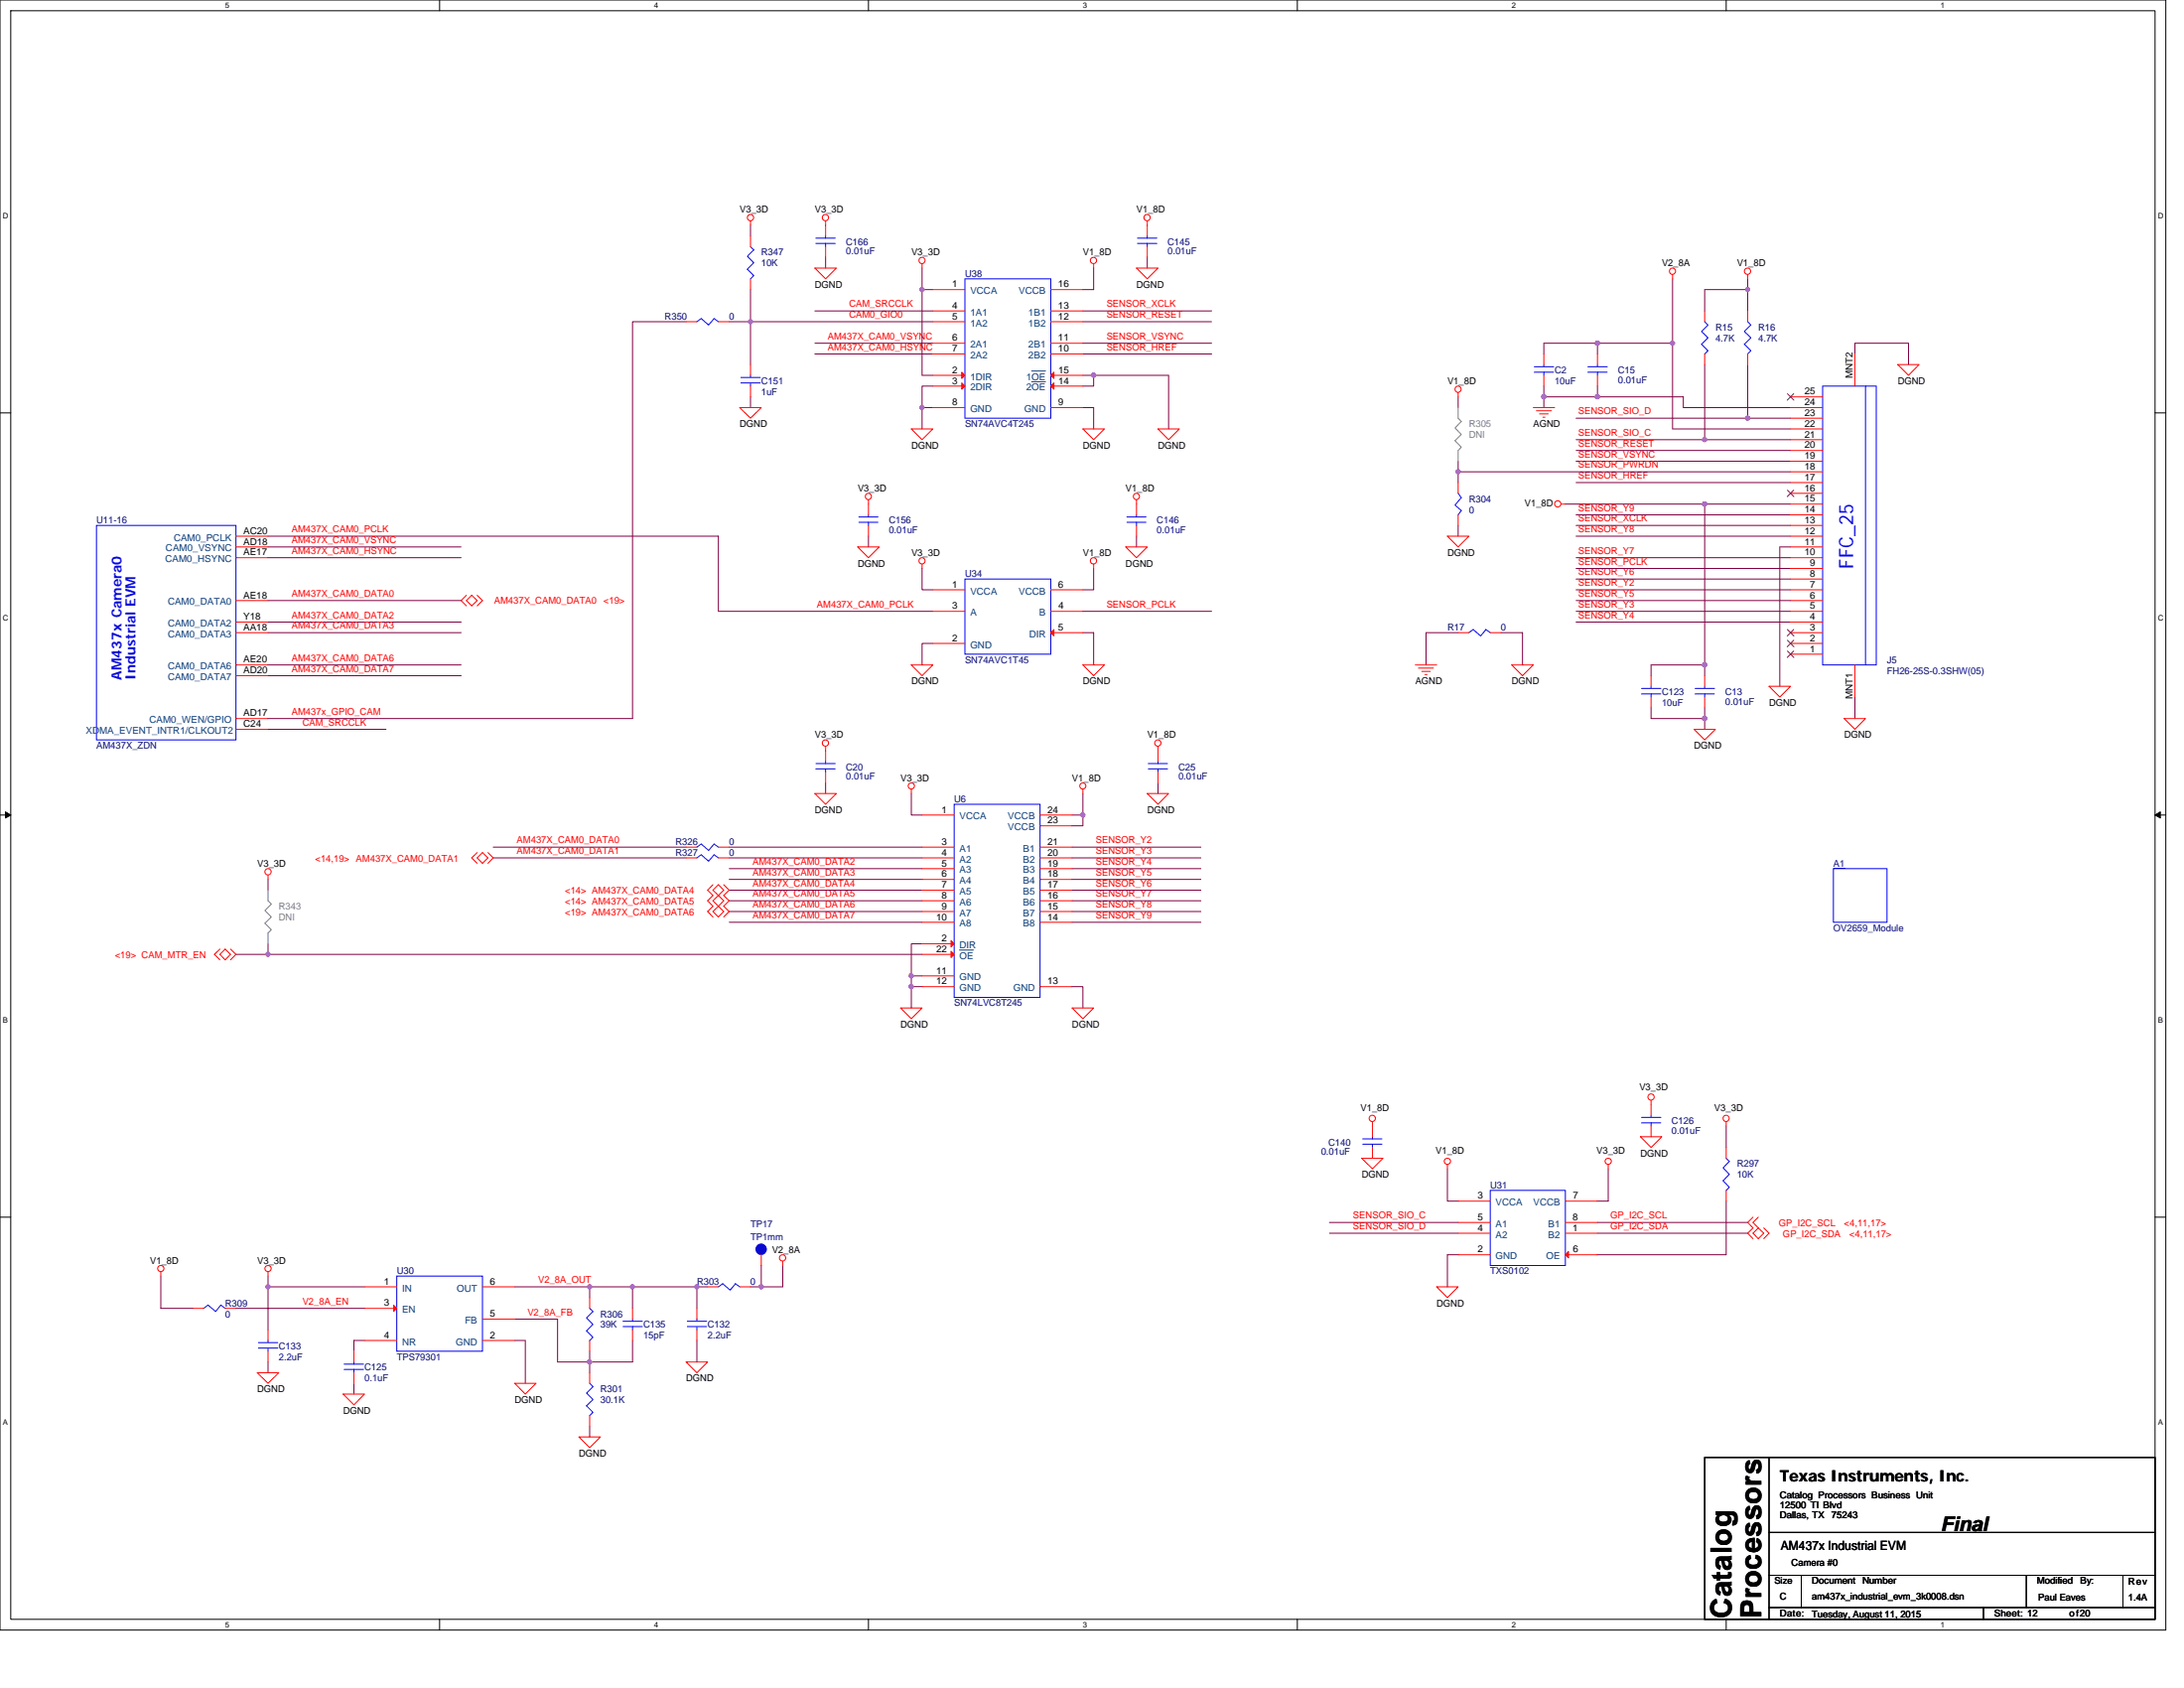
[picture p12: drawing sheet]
<svg xmlns="http://www.w3.org/2000/svg" width="279mm" height="216mm" viewBox="0 0 279 216" stroke-linecap="round" stroke-linejoin="round" font-family="sans-serif">
<path d="M0 0h277.1v208.5h-277.1zM1.4 1.4h274.3v205.7h-274.3z" fill="none" stroke="#000" stroke-width=".13"/>
<g fill="#fff">
<path d="M28.8 .1h.6v1.1h-.6z"/>
<path d="M28.8 207.3h.6v1.1h-.6z"/>
</g>
<path d="M56.2 0v1.4M56.2 207.1v1.4" fill="none" stroke="#000" stroke-width=".13"/>
<g fill="#fff">
<path d="M83.7 .1h.5v1.1h-.5z"/>
<path d="M83.7 207.3h.5v1.1h-.5z"/>
</g>
<path d="M111.1 0v1.4M111.1 207.1v1.4" fill="none" stroke="#000" stroke-width=".13"/>
<g fill="#fff">
<path d="M138.5 .1h.6v1.1h-.6z"/>
<path d="M138.5 207.3h.6v1.1h-.6z"/>
</g>
<path d="M166 0v1.4M166 207.1v1.4" fill="none" stroke="#000" stroke-width=".13"/>
<g fill="#fff">
<path d="M193.4 .1h.6v1.1h-.6z"/>
<path d="M193.4 207.3h.6v1.1h-.6z"/>
</g>
<path d="M220.8 0v1.4M220.8 207.1v1.4" fill="none" stroke="#000" stroke-width=".13"/>
<g fill="#fff">
<path d="M248.3 .1h.5v1.1h-.5z"/>
<path d="M248.3 207.3h.5v1.1h-.5z"/>
<path d="M.4 27.1h.7v1.1h-.7z"/>
<path d="M276.1 27.1h.7v1.1h-.7z"/>
<path d="M.4 78.5h.7v1.1h-.7z"/>
<path d="M276.1 78.5h.7v1.1h-.7z"/>
</g>
<path d="M0 52.8h1.4M275.7 52.8h1.4" fill="none" stroke="#000" stroke-width=".13"/>
<g fill="#fff">
<path d="M.4 130h.6v1.1h-.6z"/>
<path d="M276.1 130h.6v1.1h-.6z"/>
</g>
<path d="M0 104.2h1.4M275.7 104.2h1.4" fill="none" stroke="#000" stroke-width=".13"/>
<path d="M.7 103.8l.7 .4-.7 .4zM275.7 104.2l.7-.4v.8z" fill="#000" stroke="#000" stroke-width=".13"/>
<g fill="#fff">
<path d="M.4 181.4h.6v1.1h-.6z"/>
<path d="M276.1 181.4h.6v1.1h-.6z"/>
</g>
<path d="M0 155.7h1.4M275.7 155.7h1.4M218.1 186.4h57.6v20.7h-57.6zM226.3 186.4v20.6M226.3 196h49.4M226.3 201.5h49.4M226.3 205.6h49.4M230.4 201.5v4.1M253.7 205.6v1.4M259.2 201.5v4.1M271.6 201.5v4.1" fill="none" stroke="#000" stroke-width=".13"/>
<g fill="none" stroke="#800040" stroke-width=".13">
<path d="M96 37v4.1M96 28.8v1.4M104.2 39.8h15.1M105.6 32.9v1.4M118 34.3v2.7h1.3M118 37v11h1.3M138.5 39.8h16.5M139.9 34.3v2.7h-1.4M146.8 32.9v1.4M214 35.7v8.2M223.6 35.7v1.3M223.6 37v2.8"/>
<path d="M223.6 37h-5.5v2.8M87.8 41.1h-6.9v50.8h-46.6M93.3 41.1h2.7M96 41.1v5.5M96 50.8v1.3M96 41.1h23.3M104.2 43.9h15.1M104.2 45.3h15.1M118 52.1h1.3M118 52.1v2.8M119.3 49.4h-1.3v2.7M138.5 41.1h16.5"/>
<path d="M138.5 43.9h16.5M138.5 45.3h16.5M138.5 52.1h1.4v2.8M138.5 48h1.4M138.5 49.4h1.4v-1.4h9.6v6.9M186.5 50.8v1.3M186.5 59v1.3M197.5 49.4v1.4M197.5 50.8v1.3M197.5 50.8h6.9M201.6 56.2h16.5M201.6 59h27.5"/>
<path d="M201.6 57.6h27.5M201.6 53.5h22M204.4 43.9h9.6v11h15.1M204.4 43.9v1.4M204.4 49.4v1.4M204.4 43.9h-6.9v1.4M204.4 50.8h10.9v1.3h13.8M218.1 46.6v9.6M218.1 56.2h11M223.6 53.5h5.5M223.6 46.6v6.9M237.3 45.3v-1.4h6.9v2.7"/>
<path d="M34.3 68.6h57.6v9.6h27.4M34.3 70h24.7M34.3 71.3h24.7M34.3 76.8h24.7M34.3 79.6h24.7M111.1 68.6v1.4M118 72.7v2.7h1.3M138.5 78.2h16.5M139.9 72.7v2.7h-1.4M145.4 68.6v1.4M186.5 60.3h42.6M186.5 60.3v1.4"/>
<path d="M186.5 67.2v1.4M200.3 64.5h17.8M201.6 61.7h27.5M201.6 67.2h27.5M201.6 75.4h27.5M201.6 78.2h27.5M201.6 79.6h27.5M201.6 76.8h27.5M201.6 65.8h27.5M201.6 68.6h27.5M201.6 71.3h27.5M201.6 74.1h27.5"/>
<path d="M201.6 72.7h27.5M218.1 64.5v20.5M218.1 64.5h11M229.1 70h-1.4v17.8M34.3 93.3h15.1M34.3 80.9h24.7M34.3 86.4h24.7M34.3 85h24.7M119.3 82.3h-1.3v2.7M138.5 80.9h1.4v4.1M186.5 80.9h-4.1v4.1M192 80.9h2.8v4.1"/>
<path d="M211.2 90.5v1.4h6.9M218.1 91.9v1.4M218.1 85v1.4M218.1 90.5v1.4M218.1 85h-6.9v1.4M237.3 89.2v2.7M34.3 112.5v1.4M63.1 108.4h24.7M63.1 109.7h24.7M93.3 108.4h24.7M93.3 109.7h24.7M93.3 111.1h24.7"/>
<path d="M93.3 112.5h24.7M93.3 115.2h24.7M93.3 113.9h24.7M93.3 118h24.7M93.3 116.6h24.7M105.6 100.1v1.4M116.6 101.5v2.7h1.4M137.2 116.6h16.4M137.2 118h16.4M137.2 108.4h16.4M137.2 109.7h16.4M137.2 111.1h16.4"/>
<path d="M137.2 112.5h16.4M137.2 115.2h16.4M137.2 113.9h16.4M138.5 101.5v2.7h-1.3M138.5 104.2v1.4h-1.3M148.1 100.1v1.4M34.3 120.7v1.4h-4.1M34.3 122.1h83.7M118 124.8h-1.4v1.4M118 126.2h-1.4v2.7M118 120.7h-1.4v4.1M137.2 126.2h1.3v2.7"/>
<path d="M170.1 156.4h16.4M170.1 157.7h16.4M185.2 149.5v4.1h1.3M204.4 156.4h19.2M204.4 157.7h19.2M205.7 149.5v4.1h-1.3M220.8 153.6v6.9h-16.4M220.8 144v2.8M20.6 163.2v4.1h4.1M30.2 167.3h16.4M34.3 164.6h12.3M34.3 174.2v1.4"/>
<path d="M34.3 163.2v1.4M34.3 164.6v5.5M45.3 176.9v1.4M46.6 171.4h-1.3v1.4M65.8 164.6h9.6M65.8 171.4h1.4v5.5M65.8 168.7h5.5v5.5h4.1M75.4 164.6h5.5M75.4 174.2v1.4M75.4 164.6v1.4M75.4 172.8v1.4M80.9 164.6v2.7"/>
<path d="M80.9 164.6h8.3M80.9 171.4v2.8h-5.5M89.2 171.4v2.8M89.2 164.6v2.7M89.2 164.6h1.3M96 164.6h1.4M97.4 161.9v2.7M100.1 161.9v2.7h-2.7M186.5 160.5h-1.3v4.1M75.4 182.4v1.4"/>
</g>
<g fill="#f0f" stroke="#f0f" stroke-width=".13">
<circle cx="96" cy="41.1" r=".27"/>
<circle cx="117.9" cy="52.1" r=".27"/>
<circle cx="214" cy="43.9" r=".27"/>
<circle cx="204.4" cy="43.9" r=".27"/>
<circle cx="218.1" cy="91.9" r=".27"/>
<circle cx="218.1" cy="85" r=".27"/>
<circle cx="218.1" cy="64.5" r=".27"/>
<circle cx="223.6" cy="37" r=".27"/>
<circle cx="223.6" cy="53.5" r=".27"/>
<circle cx="116.6" cy="124.8" r=".27"/>
<circle cx="116.6" cy="126.2" r=".27"/>
<circle cx="218.1" cy="56.2" r=".27"/>
<circle cx="186.5" cy="60.3" r=".27"/>
<circle cx="138.5" cy="104.2" r=".27"/>
<circle cx="139.9" cy="48" r=".27"/>
<circle cx="117.9" cy="37" r=".27"/>
<circle cx="34.3" cy="164.6" r=".27"/>
<circle cx="75.4" cy="174.2" r=".27"/>
<circle cx="75.4" cy="164.6" r=".27"/>
<circle cx="89.1" cy="164.6" r=".27"/>
<circle cx="80.9" cy="164.6" r=".27"/>
<circle cx="97.4" cy="164.6" r=".27"/>
<circle cx="34.3" cy="122.1" r=".27"/>
<circle cx="197.5" cy="50.7" r=".27"/>
<circle cx="204.4" cy="50.7" r=".27"/>
</g>
<g fill="none" stroke="#f00" stroke-width=".13">
<path d="M96 28.3v.5M104.2 34.3h2.8l-1.4 1.4zM105.6 28.3v.5M118 33.7v.6M119.3 37h4.1M119.3 39.8h4.1M134.4 37h4.1M134.4 39.8h4.1M139.9 33.7v.6M145.4 34.3h2.7l-1.3 1.4zM146.8 28.3v.5M214 35.1v.6"/>
<path d="M218.1 39.8v1.3M223.6 35.1v.6M87.8 41.1h1.4M91.9 41.1h1.4M94.6 52.1h2.8l-1.4 1.4zM96 46.6v1.4M96 49.4v1.4M116.6 54.9h2.7l-1.3 1.3zM119.3 52.1h4.1M119.3 48h4.1M119.3 41.1h4.1M119.3 43.9h4.1"/>
<path d="M119.3 45.3h4.1M119.3 49.4h4.1M134.4 52.1h4.1M134.4 41.1h4.1M134.4 43.9h4.1M134.4 45.3h4.1M134.4 48h4.1M134.4 49.4h4.1M138.5 54.9h2.8l-1.4 1.3zM148.1 54.9h2.8l-1.4 1.3zM186.5 50.2v.6M196.2 52.1h2.7"/>
<path d="M196.6 52.5h1.9M197 52.9h1.1M197.4 53.4h.3M218.1 45.3v1.3M242.8 46.6h2.7l-1.3 1.4zM59.7 76.8l.6-.7 .7 .7-.7 .7zM59.7 76.1l-.7 .7 .7 .7M61 76.1l.7 .7-.7 .7M109.7 70h2.8l-1.4 1.3zM111.1 63.9v1.9M111.1 67.2v1.4M118 72.2v.5"/>
<path d="M139.9 72.2v.5M144 70h2.8l-1.4 1.3zM145.4 63.9v.6M185.2 68.6h2.7l-1.4 1.4zM199.7 64.5h.6M105.6 95.5v.5M116.6 85h2.7l-1.3 1.4zM138.5 85h2.8l-1.4 1.4zM148.1 95.5v1.9M148.1 98.8v1.3M181.1 85h2.7M181.5 85.4h1.9"/>
<path d="M181.9 85.9h1.1M182.3 86.3h.3M193.4 85h2.8l-1.4 1.4zM216.7 93.3h2.8l-1.4 1.3zM218.1 86.4v1.4M218.1 89.2v1.3M226.3 87.8h2.8l-1.4 1.4zM235.9 91.9h2.8l-1.4 1.4zM34.3 111.9v.6M61 109.7l.7-.6 .7 .6-.7 .7zM61 109.1l-.7 .6 .7 .7M62.4 109.1l.7 .6-.7 .7"/>
<path d="M91.2 113.2l-.7 .7 .7 .6-.7 .7 .7 .7-.7 .7 .7 .7M91.2 113.9l.7-.7 .7 .7-.7 .6zM91.2 116.6l.7-.7 .7 .7-.7 .7zM91.9 114.5l.7 .7-.7 .7M91.9 114.5l-.7 .7 .7 .7M92.6 113.2l.7 .7-.7 .6 .7 .7-.7 .7 .7 .7-.7 .7M104.2 101.5h2.8l-1.4 1.4zM116.6 100.9v.6M138.5 100.9v.6M146.8 101.5h2.7l-1.4 1.4zM28.1 121.4l-.7 .7 .7 .7M28.1 122.1l.7-.7 .7 .7-.7 .7z"/>
<path d="M29.5 121.4l.7 .7-.7 .7M115.2 128.9h2.8l-1.4 1.4zM137.2 128.9h2.7l-1.4 1.4zM174.2 148.1h2.7l-1.3 1.4zM175.6 143.5v.5M185.2 148.9v.6M205.7 148.9v.6M209.9 145.4h2.7l-1.4 1.4zM211.2 140.7v1.9M211.2 144v1.4M220.8 143.5v.5M220.8 146.8v1.3"/>
<path d="M220.8 152.3v1.3M224.3 157.7l.6-.6 .7 .6-.7 .7zM224.3 155.7l-.7 .7 .7 .7-.7 .6 .7 .7M224.9 155.7l-.6 .7 .6 .7M225.6 157.1l.7 .6-.7 .7M20.6 162.7v.5M32.9 175.6h2.8l-1.4 1.3zM34.3 162.7v.5M43.9 178.3h2.7l-1.3 1.4zM45.3 172.8v1.4M45.3 175.6v1.3M65.8 176.9h2.8l-1.4 1.4z"/>
<path d="M75.4 175.6v1.3M87.8 174.2h2.7l-1.3 1.4zM89.2 167.3v1.4M89.2 170.1v1.4M100.1 161.3v.6M183.8 164.6h2.7l-1.3 1.4zM74.1 183.8h2.7l-1.4 1.4zM75.4 181.1v1.3"/>
<circle cx="96" cy="27.8" r=".4"/>
<circle cx="105.6" cy="27.8" r=".4"/>
<circle cx="117.9" cy="33.3" r=".4"/>
<circle cx="139.9" cy="33.3" r=".4"/>
<circle cx="146.7" cy="27.8" r=".4"/>
<circle cx="214" cy="34.7" r=".4"/>
<circle cx="223.6" cy="34.7" r=".4"/>
<circle cx="186.5" cy="49.8" r=".4"/>
<circle cx="111.1" cy="63.5" r=".4"/>
<circle cx="117.9" cy="71.7" r=".4"/>
<circle cx="139.9" cy="71.7" r=".4"/>
<circle cx="145.4" cy="63.5" r=".4"/>
<circle cx="199.3" cy="64.5" r=".4"/>
<circle cx="105.6" cy="95" r=".4"/>
<circle cx="148.1" cy="95" r=".4"/>
<circle cx="34.3" cy="111.5" r=".4"/>
<circle cx="116.6" cy="100.5" r=".4"/>
<circle cx="138.5" cy="100.5" r=".39"/>
<circle cx="175.6" cy="143" r=".4"/>
<circle cx="185.2" cy="148.5" r=".4"/>
<circle cx="205.7" cy="148.5" r=".4"/>
<circle cx="211.2" cy="140.3" r=".4"/>
<circle cx="220.8" cy="143" r=".4"/>
<circle cx="20.6" cy="162.3" r=".4"/>
<circle cx="34.3" cy="162.3" r=".4"/>
<circle cx="100.1" cy="160.9" r=".4"/>
</g>
<g fill="none" stroke="#00f" stroke-width=".13">
<path d="M123.4 35.7h11v17.8h-11zM89.2 41.1l.5-.4 1 .9 .7-.9 .5 .4M94.8 49h2.5M94.8 48.3h2.5M96 48v.3M96 49v.4M218.1 41.1l.4 .5-.8 .8 .8 .8-.8 .8 .8 .9-.4 .4M109.9 66.8h2.4M109.9 66.1h2.4M111.1 65.8v.3M111.1 66.8v.4M146.9 98.3h2.5"/>
<path d="M146.9 97.7h2.5M148.1 97.4v.3M148.1 98.3v.5M216.9 88.8h2.4M216.9 88.1h2.4M218.1 87.8v.3M218.1 88.8v.4M234.5 111.1h6.9v6.9h-6.9zM210 143.6h2.5M210 142.9h2.5M211.2 142.6v.3M211.2 143.6v.4"/>
<path d="M220.8 148.1l.4 .4-.8 .9 .8 .8-.8 .8 .8 .8-.4 .5M44 175.2h2.5M44 174.5h2.5M45.3 174.2v.3M45.3 175.2v.4M75.4 176.9l.5 .5-.9 .8 .9 .8-.9 .8 .9 .8-.5 .5M87.9 169.7h2.5M87.9 169h2.5M89.2 168.7v.3M89.2 169.7v.4"/>
</g>
<g fill="#f00" stroke="#f00" stroke-width=".13">
<path d="M123 47.6l.4 .4-.4 .4z"/>
<path d="M123 49l.4 .4-.4 .4z"/>
<path d="M134.8 47.6v.8l-.4-.4z"/>
<path d="M134.4 49.4l.4-.4v.8z"/>
</g>
<path d="M132 47.5h1.8M132 48.8h1.8" fill="none" stroke="#004080" stroke-width=".13"/>
<path d="M234.5 111h1.5v.1h-1.5z" fill="#000080"/>
<g fill="none" stroke="#00f" stroke-width=".13">
<path d="M96 31.6l.4 .4-.8 .8 .8 .8-.8 .8 .8 .9-.4 .4M104.4 31.1h2.4M104.4 30.5h2.4M105.6 30.2v.3M105.6 31.1v.5M145.5 31.1h2.5M145.5 30.5h2.5M146.8 30.2v.3M146.8 31.1v.5M196.3 47.6h2.5M196.3 46.9h2.5M197.5 46.6v.3"/>
<path d="M197.5 47.6v.4M203.1 47.6h2.5M203.1 46.9h2.5M204.4 46.6v.3M204.4 47.6v.4M223.6 41.1l.4 .5-.8 .8 .8 .8-.8 .8 .8 .9-.4 .4M233.2 49.4h6.8v35.6h-6.8zM238.7 49.4v35.6M12.3 67.2h17.9v27.4h-17.9zM123.4 74.1h11v9.6h-11zM144.2 66.8h2.4M144.2 66.1h2.4"/>
<path d="M145.4 65.8v.3M145.4 66.8v.4M186.5 63.1l.4 .5-.8 1 .8 .7-.4 .5M104.4 98.3h2.4M104.4 97.7h2.4M105.6 97.4v.3M105.6 98.3v.5M187.9 80.9l.6-.4 .9 .8 .7-.8 .5 .4M210 88.8h2.5M210 88.1h2.5M211.2 87.8v.3M211.2 88.8v.4"/>
<path d="M91.9 109.7l-.5-.4-.7 .9-1-.9-.5 .4M91.9 108.4l-.5-.5-.7 .9-1-.9-.5 .5M122.1 102.9h11v24.7h-11zM174.3 146.3h2.5M174.3 145.7h2.5M175.6 145.4v.3M175.6 146.3v.5M190.6 152.3h9.7v9.6h-9.7zM28.8 167.3l-.5-.4-.7 .8-1-.8-.5 .4M33.1 172.4h2.4M33.1 171.7h2.4M34.3 171.4v.3"/>
<path d="M34.3 172.4v.4M50.8 163.2h10.9v9.6h-10.9zM75.4 167.3l.5 .4-.9 .9 .9 .8-.9 .8 .9 .8-.5 .4M79.7 169.7h2.5M79.7 169h2.5M80.9 168.7v.3M80.9 169.7v.4M94.6 164.6l-.5-.4-.7 .8-.9-.8-.6 .4"/>
</g>
<g fill="none" stroke="#f00" stroke-width=".13">
<path d="M96 30.2v1.4M96 35.7v1.3M105.6 28.8v1.4M105.6 31.6v1.3M146.8 28.8v1.4M146.8 31.6v1.3M223.6 39.8v1.3M197.5 45.3v1.3M197.5 48v1.4M204.4 45.3v1.3M204.4 48v1.4M223.6 45.3v1.3"/>
<path d="M229.1 59h4.1M229.1 57.6h4.1M229.1 56.2h4.1M229.1 54.9h4.1M229.1 53.5h4.1M229.1 52.1h4.1M229.1 50.8h4.1M237.3 45.3v4.1M30.2 68.6h4.1M30.2 70h4.1M30.2 71.3h4.1M30.2 76.8h4.1"/>
<path d="M30.2 79.6h4.1M119.3 75.4h4.1M119.3 78.2h4.1M134.4 75.4h4.1M134.4 78.2h4.1M145.4 64.5v1.3M145.4 67.2v1.4M186.5 61.7v1.4M186.5 65.8v1.4M229.1 79.6h4.1M229.1 78.2h4.1M229.1 76.8h4.1"/>
<path d="M229.1 75.4h4.1M229.1 74.1h4.1M229.1 72.7h4.1M229.1 71.3h4.1M229.1 70h4.1M229.1 68.6h4.1M229.1 67.2h4.1M229.1 65.8h4.1M229.1 64.5h4.1M229.1 63.1h4.1M229.1 61.7h4.1M229.1 60.3h4.1"/>
<path d="M30.2 80.9h4.1M30.2 85h4.1M30.2 86.4h4.1M30.2 93.3h4.1M30.2 91.9h4.1M105.6 96v1.4M105.6 98.8v1.3M119.3 82.3h4.1M134.4 80.9h4.1M186.5 80.9h1.4M190.6 80.9h1.4M211.2 86.4v1.4"/>
<path d="M211.2 89.2v1.3M229.1 83.7h4.1M229.1 82.3h4.1M229.1 80.9h4.1M237.3 85v4.2M87.8 109.7h1.4M87.8 108.4h1.4M91.9 109.7h1.4M91.9 108.4h1.4M118 104.2h4.1M118 108.4h4.1M118 109.7h4.1"/>
<path d="M118 111.1h4.1M118 112.5h4.1M118 113.9h4.1M118 115.2h4.1M118 116.6h4.1M118 118h4.1M133.1 104.2h4.1M133.1 108.4h4.1M133.1 109.7h4.1M133.1 111.1h4.1M133.1 112.5h4.1M133.1 113.9h4.1"/>
<path d="M133.1 115.2h4.1M133.1 116.6h4.1M133.1 118h4.1M133.1 105.6h4.1M118 124.8h4.1M118 120.7h4.1M118 122.1h4.1M118 126.2h4.1M133.1 126.2h4.1M175.6 144v1.4M175.6 146.8v1.3M186.5 153.6h4.1"/>
<path d="M186.5 156.4h4.1M186.5 157.7h4.1M200.3 153.6h4.1M200.3 156.4h4.1M200.3 157.7h4.1M24.7 167.3h1.4M28.8 167.3h1.4M34.3 170.1v1.3M34.3 172.8v1.4M46.6 164.6h4.2M46.6 167.3h4.2M46.6 171.4h4.2"/>
<path d="M61.7 164.6h4.1M61.7 168.7h4.1M61.7 171.4h4.1M75.4 166v1.3M75.4 171.4v1.4M80.9 167.3v1.4M80.9 170.1v1.4M90.5 164.6h1.4M94.6 164.6h1.4M97.4 160.5v1.4M186.5 160.5h4.1M200.3 160.5h4.1"/>
</g>
<g fill="#f00" stroke="#f00" stroke-width=".13">
<path d="M50.4 166.9l.4 .4-.4 .4z"/>
<path d="M200.3 160.5l.4-.4v.8z"/>
<path d="M134.8 80.5v.8l-.4-.4z"/>
<path d="M121.7 120.3l.4 .4-.4 .4z"/>
<path d="M121.7 121.7l.4 .4-.4 .4z"/>
</g>
<path d="M186.5 52.1v1.4l.4 .4-.8 .8 .8 .9-.8 .8 .8 .8-.4 .4v1.4M34.3 113.9v1.3l.4 .4-.8 .9 .8 .8-.8 .8 .8 .8-.4 .4v1.4" fill="none" stroke="#808080" stroke-width=".13"/>
<circle cx="97.4" cy="159.8" r=".67" fill="#00f" stroke="#00f" stroke-width=".13"/>
<path d="M228.7 50.4l.8 .8M229.5 50.4l-.9 .8M228.7 62.7l.8 .8M229.5 62.7l-.9 .8M228.7 83.3l.8 .8M228.7 81.9l.8 .8M228.7 80.5l.8 .8M229.5 83.3l-.9 .8M229.5 81.9l-.9 .8M229.5 80.5l-.9 .8" fill="none" stroke="#804000" stroke-width=".13"/>
<path d="M122.7 121.5h1.8" fill="none" stroke="#004080" stroke-width=".13"/>
<g fill="#f0f" stroke="#f0f" stroke-width=".13">
<circle cx="96" cy="41.1" r=".27"/>
<circle cx="117.9" cy="52.1" r=".27"/>
<circle cx="214" cy="43.9" r=".27"/>
<circle cx="204.4" cy="43.9" r=".27"/>
<circle cx="218.1" cy="91.9" r=".27"/>
<circle cx="218.1" cy="85" r=".27"/>
<circle cx="218.1" cy="64.5" r=".27"/>
<circle cx="223.6" cy="37" r=".27"/>
<circle cx="223.6" cy="53.5" r=".27"/>
<circle cx="116.6" cy="124.8" r=".27"/>
<circle cx="116.6" cy="126.2" r=".27"/>
<circle cx="218.1" cy="56.2" r=".27"/>
<circle cx="186.5" cy="60.3" r=".27"/>
<circle cx="138.5" cy="104.2" r=".27"/>
<circle cx="139.9" cy="48" r=".27"/>
<circle cx="117.9" cy="37" r=".27"/>
<circle cx="34.3" cy="164.6" r=".27"/>
<circle cx="75.4" cy="174.2" r=".27"/>
<circle cx="75.4" cy="164.6" r=".27"/>
<circle cx="89.1" cy="164.6" r=".27"/>
<circle cx="80.9" cy="164.6" r=".27"/>
<circle cx="97.4" cy="164.6" r=".27"/>
<circle cx="34.3" cy="122.1" r=".27"/>
<circle cx="197.5" cy="50.7" r=".27"/>
<circle cx="204.4" cy="50.7" r=".27"/>
</g>
<g font-size="3.7">
<text x="221.5" y="207" transform="rotate(-90 221.5 207)">Catalog</text>
<text x="225.3" y="207" transform="rotate(-90 225.3 207)">Processors</text>
</g>
<text font-size="2.6" x="248.3" y="195.8">Final</text>
<text font-size="2.5" fill="#00f" x="237.1" y="72.7" transform="rotate(-90 237.1 72.7)">FFC_25</text>
<text font-size="2" x="227.7" y="189.5">Texas Instruments, Inc.</text>
<g font-size="1.8" fill="#00f">
<text x="15.5" y="87" transform="rotate(-90 15.5 87)">AM437x Camera0</text>
<text x="17.3" y="87" transform="rotate(-90 17.3 87)">Industrial EVM</text>
</g>
<text font-size="1.6" x="227.8" y="198.2">AM437x Industrial EVM</text>
<g font-size="1.2">
<text x="94.6" y="27.2">V3_3D</text>
<text x="104.2" y="27.2">V3_3D</text>
<text x="145.4" y="27.2">V1_8D</text>
<text x="116.6" y="32.7">V3_3D</text>
<text x="138.5" y="32.7">V1_8D</text>
<text x="212.6" y="34">V2_8A</text>
<text x="222.2" y="34">V1_8D</text>
<text x="104.2" y="36.8">DGND</text>
<text x="121.8" y="36.7">1</text>
<text x="121.8" y="39.5">4</text>
<text x="121.8" y="40.9">5</text>
<text x="135.4" y="39.5">13</text>
<text x="135.4" y="40.9">12</text>
<text x="135.4" y="36.7">16</text>
<text x="145.4" y="36.8">DGND</text>
<text x="121.8" y="47.7">2</text>
<text x="121.8" y="43.6">6</text>
<text x="121.8" y="45">7</text>
<text x="135.4" y="43.6">11</text>
<text x="135.4" y="45">10</text>
<text x="135.4" y="47.7">15</text>
<text x="121.8" y="51.8">8</text>
<text x="121.8" y="49.1">3</text>
<text x="135.4" y="51.8">9</text>
<text x="135.4" y="49.1">14</text>
<text x="185.2" y="49.1">V1_8D</text>
<text x="230.9" y="53.2">23</text>
<text x="230.9" y="51.8">24</text>
<text x="230.9" y="50.5">25</text>
<text x="237" y="48.4" transform="rotate(-90 237 48.4)">MNT2</text>
<text x="242.8" y="49.1">DGND</text>
<text x="94.6" y="54.6">DGND</text>
<text x="116.6" y="57.4">DGND</text>
<text x="138.5" y="57.4">DGND</text>
<text x="148.1" y="57.4">DGND</text>
<text x="196.2" y="54.6">AGND</text>
<text x="230.9" y="58.7">19</text>
<text x="230.9" y="57.3">20</text>
<text x="230.9" y="55.9">21</text>
<text x="230.9" y="54.6">22</text>
<text x="109.7" y="62.8">V3_3D</text>
<text x="144" y="62.8">V1_8D</text>
<text x="195.1" y="64.8">V1_8D</text>
<text x="230.9" y="65.6">14</text>
<text x="230.9" y="64.2">15</text>
<text x="230.9" y="62.8">16</text>
<text x="230.9" y="61.4">17</text>
<text x="230.9" y="60">18</text>
<text x="31.1" y="71">AE17</text>
<text x="31.1" y="69.7">AD18</text>
<text x="31.1" y="68.3">AC20</text>
<text x="116.6" y="71.1">V3_3D</text>
<text x="138.5" y="71.1">V1_8D</text>
<text x="185.2" y="71.1">DGND</text>
<text x="230.9" y="71">10</text>
<text x="230.9" y="69.7">11</text>
<text x="230.9" y="68.3">12</text>
<text x="230.9" y="66.9">13</text>
<text x="31.1" y="76.5">AE18</text>
<text x="109.7" y="72.5">DGND</text>
<text x="121.8" y="75.1">1</text>
<text x="121.8" y="77.9">3</text>
<text x="135.4" y="75.1">6</text>
<text x="135.4" y="77.9">4</text>
<text x="144" y="72.5">DGND</text>
<text x="231.5" y="77.9">5</text>
<text x="231.5" y="76.5">6</text>
<text x="231.5" y="75.1">7</text>
<text x="231.5" y="73.8">8</text>
<text x="231.5" y="72.4">9</text>
<text x="31.1" y="79.3">Y18</text>
<text x="31.1" y="80.6">AA18</text>
<text x="121.8" y="82">2</text>
<text x="135.4" y="80.6">5</text>
<text x="231.5" y="83.4">1</text>
<text x="231.5" y="82">2</text>
<text x="231.5" y="80.6">3</text>
<text x="231.5" y="79.3">4</text>
<text x="31.1" y="84.8">AE20</text>
<text x="31.1" y="86.1">AD20</text>
<text x="116.6" y="87.5">DGND</text>
<text x="138.5" y="87.5">DGND</text>
<text x="181.1" y="87.5">AGND</text>
<text x="193.4" y="87.5">DGND</text>
<text x="237" y="89.4" transform="rotate(-90 237 89.4)">MNT1</text>
<text x="31.1" y="93">C24</text>
<text x="31.1" y="91.6">AD17</text>
<text x="104.2" y="94.4">V3_3D</text>
<text x="146.8" y="94.4">V1_8D</text>
<text x="216.7" y="95.8">DGND</text>
<text x="226.3" y="90.3">DGND</text>
<text x="235.9" y="94.4">DGND</text>
<text x="115.2" y="99.9">V3_3D</text>
<text x="137.2" y="99.9">V1_8D</text>
<text x="104.2" y="104">DGND</text>
<text x="120.4" y="103.9">1</text>
<text x="134" y="103.9">24</text>
<text x="134" y="105.3">23</text>
<text x="146.8" y="104">DGND</text>
<text x="32.9" y="110.8">V3_3D</text>
<text x="120.4" y="108.1">3</text>
<text x="120.4" y="109.4">4</text>
<text x="120.4" y="110.8">5</text>
<text x="120.4" y="112.2">6</text>
<text x="120.4" y="113.6">7</text>
<text x="134" y="108.1">21</text>
<text x="134" y="109.4">20</text>
<text x="134" y="110.8">19</text>
<text x="134" y="112.2">18</text>
<text x="134" y="113.6">17</text>
<text x="119.8" y="117.7">10</text>
<text x="120.4" y="114.9">8</text>
<text x="120.4" y="116.3">9</text>
<text x="134" y="114.9">16</text>
<text x="134" y="116.3">15</text>
<text x="134" y="117.7">14</text>
<text x="119.8" y="121.8">22</text>
<text x="119.8" y="124.5">11</text>
<text x="119.8" y="125.9">12</text>
<text x="120.4" y="120.4">2</text>
<text x="134" y="125.9">13</text>
<text x="115.2" y="131.4">DGND</text>
<text x="137.2" y="131.4">DGND</text>
<text x="174.1" y="142.1">V1_8D</text>
<text x="209.7" y="139.4">V3_3D</text>
<text x="219.3" y="142.1">V3_3D</text>
<text x="183.7" y="147.6">V1_8D</text>
<text x="204.2" y="147.6">V3_3D</text>
<text x="209.9" y="147.9">DGND</text>
<text x="174.2" y="150.6">DGND</text>
<text x="189" y="153.3">3</text>
<text x="201.2" y="153.3">7</text>
<text x="19.2" y="161.6">V1_8D</text>
<text x="32.9" y="161.6">V3_3D</text>
<text x="98.8" y="160.2">V2_8A</text>
<text x="189" y="156.1">5</text>
<text x="189" y="160.2">2</text>
<text x="189" y="157.4">4</text>
<text x="201.2" y="156.1">8</text>
<text x="201.2" y="157.4">1</text>
<text x="201.2" y="160.2">6</text>
<text x="49.1" y="164.3">1</text>
<text x="49.1" y="167">3</text>
<text x="62.7" y="164.3">6</text>
<text x="183.8" y="167.1">DGND</text>
<text x="49.1" y="171.2">4</text>
<text x="62.7" y="171.2">2</text>
<text x="62.7" y="168.4">5</text>
<text x="32.9" y="178.1">DGND</text>
<text x="65.8" y="179.4">DGND</text>
<text x="87.8" y="176.7">DGND</text>
<text x="43.9" y="180.8">DGND</text>
<text x="74.1" y="186.3">DGND</text>
<text x="227.7" y="191.6">Catalog Processors Business Unit</text>
<text x="227.7" y="192.9">12500 TI Blvd</text>
<text x="227.7" y="194.2">Dallas, TX</text>
<text x="234.3" y="194.2">75243</text>
<text x="227" y="202.6">Size</text>
<text x="229.2" y="200.3">Camera #0</text>
<text x="231.8" y="202.6">Document</text>
<text x="238.3" y="202.6">Number</text>
<text x="260.6" y="202.6">Modified</text>
<text x="266.1" y="202.6">By:</text>
<text x="272.3" y="202.8">Rev</text>
<text x="227.7" y="206.7">Date:</text>
<text x="227.7" y="204.5">C</text>
<text x="231.8" y="206.9">Tuesday, August 11, 2015</text>
<text x="231.8" y="204.5">am437x_industrial_evm_3k0008.dsn</text>
<text x="255.1" y="206.7">Sheet: 12</text>
<text x="260.8" y="204.7">Paul Eaves</text>
<text x="264.7" y="206.7">of20</text>
<text x="272.3" y="204.7">1.4A</text>
</g>
<g font-size="1.2" fill="#000080">
<text x="97.4" y="32.7">R347</text>
<text x="97.4" y="34">10K</text>
<text x="108.2" y="31.3">C166</text>
<text x="108.2" y="32.5">0.01uF</text>
<text x="123.4" y="35.4">U38</text>
<text x="149.4" y="31.3">C145</text>
<text x="149.4" y="32.5">0.01uF</text>
<text x="85" y="40.9">R350</text>
<text x="93.3" y="40.9">0</text>
<text x="198.9" y="47.8">C2</text>
<text x="207" y="47.8">C15</text>
<text x="219.5" y="42.3">R15</text>
<text x="219.5" y="43.6">4.7K</text>
<text x="224.9" y="42.3">R16</text>
<text x="224.9" y="43.6">4.7K</text>
<text x="97.4" y="49.1">C151</text>
<text x="97.4" y="50.5">1uF</text>
<text x="198.9" y="49.1">10uF</text>
<text x="207" y="49">0.01uF</text>
<text x="123.4" y="54.6">SN74AVC4T245</text>
<text x="187.9" y="64.2">R304</text>
<text x="187.9" y="65.6">0</text>
<text x="12.3" y="67">U11-16</text>
<text x="113.7" y="67">C156</text>
<text x="113.7" y="68.2">0.01uF</text>
<text x="148" y="67">C146</text>
<text x="148" y="68.2">0.01uF</text>
<text x="123.4" y="73.8">U34</text>
<text x="185.2" y="80.7">R17</text>
<text x="192" y="80.7">0</text>
<text x="123.4" y="84.8">SN74AVC1T45</text>
<text x="212.6" y="88.9">C123</text>
<text x="220.7" y="88.9">C13</text>
<text x="241.4" y="84.8">J5</text>
<text x="241.4" y="86.2">FH26-25S-0.3SHW(05)</text>
<text x="12.3" y="95.8">AM437X_ZDN</text>
<text x="212.6" y="90.3">10uF</text>
<text x="220.7" y="90.1">0.01uF</text>
<text x="108.2" y="98.5">C20</text>
<text x="108.2" y="99.7">0.01uF</text>
<text x="150.7" y="98.5">C25</text>
<text x="150.7" y="99.7">0.01uF</text>
<text x="122.1" y="102.6">U6</text>
<text x="86.4" y="109.5">R327</text>
<text x="86.4" y="108.1">R326</text>
<text x="93.3" y="109.5">0</text>
<text x="93.3" y="108.1">0</text>
<text x="234.5" y="110.8">A1</text>
<text x="234.5" y="119.1">OV2659_Module</text>
<text x="122.1" y="128.7">SN74LVC8T245</text>
<text x="213.8" y="143.8">C126</text>
<text x="169" y="147.7">0.01uF</text>
<text x="169.9" y="146.5">C140</text>
<text x="213.8" y="145">0.01uF</text>
<text x="222.2" y="149.3">R297</text>
<text x="190.6" y="152">U31</text>
<text x="222.2" y="150.6">10K</text>
<text x="96" y="156.9">TP17</text>
<text x="96" y="158.6">TP1mm</text>
<text x="28.8" y="167.1">R309</text>
<text x="50.8" y="163">U30</text>
<text x="89.2" y="164.3">R303</text>
<text x="96" y="164.3">0</text>
<text x="190.6" y="163">TXS0102</text>
<text x="28.8" y="168.5">0</text>
<text x="35.7" y="172.6">C133</text>
<text x="35.7" y="173.9">2.2uF</text>
<text x="50.8" y="173.9">TPS79301</text>
<text x="76.8" y="168.5">R306</text>
<text x="76.8" y="169.8">39K</text>
<text x="82.3" y="169.8">C135</text>
<text x="82.3" y="171.2">15pF</text>
<text x="90.5" y="169.8">C132</text>
<text x="90.5" y="171.2">2.2uF</text>
<text x="46.6" y="175.3">C125</text>
<text x="46.6" y="176.7">0.1uF</text>
<text x="76.8" y="178.1">R301</text>
<text x="76.8" y="179.4">30.1K</text>
</g>
<g font-size="1.2" fill="#f00">
<text x="108.6" y="40.7">CAM0_GIO0</text>
<text x="108.6" y="39.3">CAM_SRCCLK</text>
<text x="141.6" y="39.3">SENSOR_XCLK</text>
<text x="141.6" y="40.7">SENSOR_RESET</text>
<text x="105.9" y="43.4">AM437X_CAM0_VSYNC</text>
<text x="105.9" y="44.8">AM437X_CAM0_HSYNC</text>
<text x="141.6" y="43.4">SENSOR_VSYNC</text>
<text x="141.6" y="44.8">SENSOR_HREF</text>
<text x="201.9" y="53">SENSOR_SIO_D</text>
<text x="201.9" y="55.8">SENSOR_SIO_C</text>
<text x="201.9" y="58.5">SENSOR_VSYNC</text>
<text x="201.9" y="59.9">SENSOR_PWRDN</text>
<text x="201.9" y="57.1">SENSOR_RESET</text>
<text x="201.9" y="61.2">SENSOR_HREF</text>
<text x="201.9" y="65.4">SENSOR_Y9</text>
<text x="37.3" y="68.1">AM437X_CAM0_PCLK</text>
<text x="37.3" y="69.5">AM437X_CAM0_VSYNC</text>
<text x="37.3" y="70.8">AM437X_CAM0_HSYNC</text>
<text x="201.9" y="66.7">SENSOR_XCLK</text>
<text x="201.9" y="68.1">SENSOR_Y8</text>
<text x="201.9" y="70.8">SENSOR_Y7</text>
<text x="37.3" y="76.3">AM437X_CAM0_DATA0</text>
<text x="63.2" y="77.3">AM437X_CAM0_DATA0</text>
<text x="77.2" y="77.3">&lt;19&gt;</text>
<text x="104.5" y="77.7">AM437X_CAM0_PCLK</text>
<text x="141.6" y="77.7">SENSOR_PCLK</text>
<text x="201.9" y="75">SENSOR_Y2</text>
<text x="201.9" y="77.7">SENSOR_Y3</text>
<text x="201.9" y="76.3">SENSOR_Y5</text>
<text x="201.9" y="73.6">SENSOR_Y6</text>
<text x="201.9" y="72.2">SENSOR_PCLK</text>
<text x="37.3" y="79.1">AM437X_CAM0_DATA2</text>
<text x="37.3" y="80.4">AM437X_CAM0_DATA3</text>
<text x="201.9" y="79.1">SENSOR_Y4</text>
<text x="37.3" y="85.9">AM437X_CAM0_DATA7</text>
<text x="37.3" y="84.6">AM437X_CAM0_DATA6</text>
<text x="37.3" y="91.4">AM437x_GPIO_CAM</text>
<text x="38.7" y="92.8">CAM_SRCCLK</text>
<text x="66.1" y="107.9">AM437X_CAM0_DATA0</text>
<text x="140.2" y="107.9">SENSOR_Y2</text>
<text x="40.3" y="110.2">&lt;14,19&gt; AM437X_CAM0_DATA1</text>
<text x="66.1" y="109.2">AM437X_CAM0_DATA1</text>
<text x="96.3" y="110.6">AM437X_CAM0_DATA2</text>
<text x="96.3" y="112">AM437X_CAM0_DATA3</text>
<text x="96.3" y="113.4">AM437X_CAM0_DATA4</text>
<text x="140.2" y="109.2">SENSOR_Y3</text>
<text x="140.2" y="110.6">SENSOR_Y4</text>
<text x="140.2" y="112">SENSOR_Y5</text>
<text x="140.2" y="113.4">SENSOR_Y6</text>
<text x="72.3" y="114.3">&lt;14&gt; AM437X_CAM0_DATA4</text>
<text x="72.3" y="115.7">&lt;14&gt; AM437X_CAM0_DATA5</text>
<text x="72.3" y="117">&lt;19&gt; AM437X_CAM0_DATA6</text>
<text x="96.3" y="114.7">AM437X_CAM0_DATA5</text>
<text x="96.3" y="117.5">AM437X_CAM0_DATA7</text>
<text x="96.3" y="116.1">AM437X_CAM0_DATA6</text>
<text x="140.2" y="116.1">SENSOR_Y8</text>
<text x="140.2" y="117.5">SENSOR_Y9</text>
<text x="140.2" y="114.7">SENSOR_Y7</text>
<text x="14.7" y="122.5">&lt;19&gt; CAM_MTR_EN</text>
<text x="173.1" y="155.9">SENSOR_SIO_C</text>
<text x="206" y="155.9">GP_I2C_SCL</text>
<text x="173.1" y="157.2">SENSOR_SIO_D</text>
<text x="206" y="157.2">GP_I2C_SDA</text>
<text x="227.6" y="156.8">GP_I2C_SCL</text>
<text x="228.1" y="158.2">GP_I2C_SDA</text>
<text x="235.9" y="156.8">&lt;4,11,17&gt;</text>
<text x="236.6" y="158.2">&lt;4,11,17&gt;</text>
<text x="38.7" y="166.9">V2_8A_EN</text>
<text x="68.9" y="164.1">V2_8A_OUT</text>
<text x="67.5" y="168.2">V2_8A_FB</text>
</g>
<g font-size="1.2" fill="#004080">
<text x="124.1" y="37.6">VCCA</text>
<text x="124.1" y="40.3">1A1</text>
<text x="124.1" y="41.7">1A2</text>
<text x="130.3" y="37.6">VCCB</text>
<text x="131.6" y="40.3">1B1</text>
<text x="131.6" y="41.7">1B2</text>
<text x="124.1" y="44.5">2A1</text>
<text x="124.1" y="45.8">2A2</text>
<text x="131.6" y="44.5">2B1</text>
<text x="131.6" y="45.8">2B2</text>
<text x="124.1" y="52.7">GND</text>
<text x="124.1" y="48.6">1DIR</text>
<text x="124.1" y="50">2DIR</text>
<text x="131" y="52.7">GND</text>
<text x="131.3" y="48.6">1OE</text>
<text x="131.3" y="50">2OE</text>
<text x="21.1" y="71.9">CAM0_HSYNC</text>
<text x="21.2" y="70.5">CAM0_VSYNC</text>
<text x="22.2" y="69.2">CAM0_PCLK</text>
<text x="21.5" y="77.4">CAM0_DATA0</text>
<text x="124.1" y="76">VCCA</text>
<text x="130.3" y="76">VCCB</text>
<text x="21.5" y="80.1">CAM0_DATA2</text>
<text x="21.5" y="81.5">CAM0_DATA3</text>
<text x="124.1" y="78.8">A</text>
<text x="124.1" y="82.9">GND</text>
<text x="131.7" y="81.5">DIR</text>
<text x="132.9" y="78.8">B</text>
<text x="21.5" y="85.6">CAM0_DATA6</text>
<text x="21.5" y="87">CAM0_DATA7</text>
<text x="11" y="93.9">XDMA_EVENT_INTR1/CLKOUT2</text>
<text x="19.1" y="92.5">CAM0_WEN/GPIO</text>
<text x="122.7" y="104.8">VCCA</text>
<text x="128.9" y="104.8">VCCB</text>
<text x="128.9" y="106.2">VCCB</text>
<text x="122.7" y="108.9">A1</text>
<text x="122.7" y="110.3">A2</text>
<text x="122.7" y="111.7">A3</text>
<text x="122.7" y="113.1">A4</text>
<text x="130.9" y="108.9">B1</text>
<text x="130.9" y="110.3">B2</text>
<text x="130.9" y="111.7">B3</text>
<text x="130.9" y="113.1">B4</text>
<text x="122.7" y="114.4">A5</text>
<text x="122.7" y="115.8">A6</text>
<text x="122.7" y="117.2">A7</text>
<text x="122.7" y="118.5">A8</text>
<text x="130.9" y="114.4">B5</text>
<text x="130.9" y="115.8">B6</text>
<text x="130.9" y="117.2">B7</text>
<text x="130.9" y="118.5">B8</text>
<text x="122.7" y="125.4">GND</text>
<text x="122.7" y="121.3">DIR</text>
<text x="122.7" y="122.6">OE</text>
<text x="122.7" y="126.8">GND</text>
<text x="129.6" y="126.8">GND</text>
<text x="191.3" y="154.2">VCCA</text>
<text x="196.2" y="154.2">VCCB</text>
<text x="191.3" y="156.9">A1</text>
<text x="191.3" y="161.1">GND</text>
<text x="191.3" y="158.3">A2</text>
<text x="197.8" y="161.1">OE</text>
<text x="198.1" y="156.9">B1</text>
<text x="198.1" y="158.3">B2</text>
<text x="51.4" y="165.2">IN</text>
<text x="51.4" y="167.9">EN</text>
<text x="58.4" y="165.2">OUT</text>
<text x="51.4" y="172">NR</text>
<text x="58.3" y="172">GND</text>
<text x="59.5" y="169.3">FB</text>
</g>
<g font-size="1.2" fill="#808080">
<text x="187.9" y="54.6">R305</text>
<text x="187.9" y="56">DNI</text>
<text x="35.7" y="116.3">R343</text>
<text x="35.7" y="117.7">DNI</text>
</g>
<g font-size="1">
<text x="28.8" y="1">5</text>
<text x="83.7" y="1">4</text>
<text x="138.5" y="1">3</text>
<text x="193.4" y="1">2</text>
<text x="248.3" y="1">1</text>
<text x=".4" y="28">D</text>
<text x="276.1" y="28">D</text>
<text x=".4" y="79.4">C</text>
<text x="276.1" y="79.4">C</text>
<text x=".4" y="130.9">B</text>
<text x="276.1" y="130.9">B</text>
<text x=".4" y="182.3">A</text>
<text x="276.1" y="182.3">A</text>
<text x="28.8" y="208.2">5</text>
<text x="83.7" y="208.2">4</text>
<text x="138.5" y="208.2">3</text>
<text x="193.4" y="208.2">2</text>
<text x="248.3" y="208.2">1</text>
</g>
</svg>
